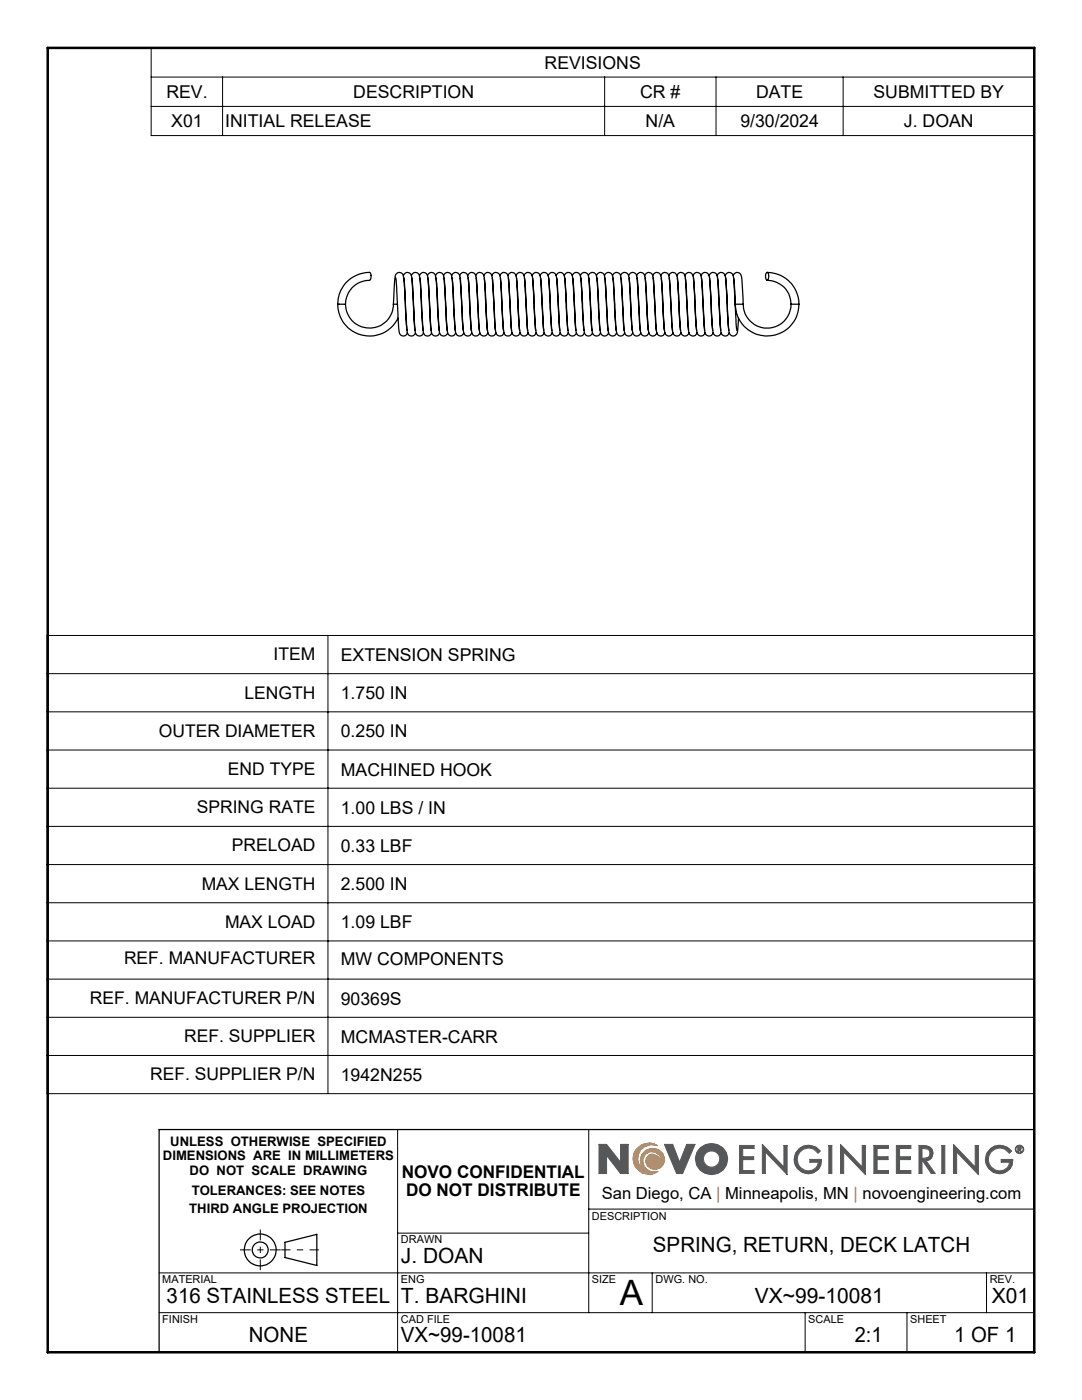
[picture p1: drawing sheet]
<svg xmlns="http://www.w3.org/2000/svg" width="216mm" height="279mm" viewBox="0 0 216 279" stroke-linecap="round" stroke-linejoin="round" font-family="sans-serif">
<g fill="none" stroke="#000" stroke-width=".25">
<path d="M79 55.5l.6 10.5a.85 .85 0 0 0 .7 1 .85 .85 0 0 0 1-.6M80.5 55a.85 .85 0 0 1 1-.6 .85 .85 0 0 1 .7 1l.6 10.5M80.6 55.5l.5 8.3a4.8 4.8 0 0 0 .5 3.1 .81 .81 0 0 0 1.3-.5M82.1 55a.85 .85 0 0 1 1-.6 .85 .85 0 0 1 .6 1l.7 10.5M82.2 55.5l.6 10.5a.85 .85 0 0 0 .7 1 .85 .85 0 0 0 1-.6M83.7 55a.85 .85 0 0 1 1-.6 .85 .85 0 0 1 .7 1l.6 10.5M83.8 55.5l.5 8.3a4.8 4.8 0 0 0 .5 3.1 .81 .81 0 0 0 1.3-.5M85.3 55a.85 .85 0 0 1 1-.6 .85 .85 0 0 1 .7 1l.6 10.5M85.4 55.5l.6 10.5a.85 .85 0 0 0 .7 1 .85 .85 0 0 0 1-.6M86.9 55a.85 .85 0 0 1 1-.6 .85 .85 0 0 1 .7 1l.6 10.5M87 55.5l.5 8.3a4.8 4.8 0 0 0 .6 3.1 .81 .81 0 0 0 1.2-.5M88.5 55a.85 .85 0 0 1 1-.6 .85 .85 0 0 1 .7 1l.6 10.5"/>
<path d="M88.6 55.5l.7 10.5a.85 .85 0 0 0 .6 1 .85 .85 0 0 0 1-.6M90.1 55a.85 .85 0 0 1 1-.6 .85 .85 0 0 1 .7 1l.6 10.5M90.2 55.5l.5 8.3a4.8 4.8 0 0 0 .6 3.1 .81 .81 0 0 0 1.2-.5M91.7 55a.85 .85 0 0 1 1-.6 .85 .85 0 0 1 .7 1l.7 10.5M91.8 55.5l.7 10.5a.85 .85 0 0 0 .6 1 .85 .85 0 0 0 1-.6M93.3 55a.85 .85 0 0 1 1.1-.6 .85 .85 0 0 1 .6 1l.6 10.5M93.5 55.5l.4 8.3a4.8 4.8 0 0 0 .6 3.1 .81 .81 0 0 0 1.2-.5M94.9 55a.86 .86 0 0 1 1.1-.6 .86 .86 0 0 1 .6 1l.7 10.5M95 55.5l.7 10.5a.85 .85 0 0 0 .6 1 .85 .85 0 0 0 1-.6M96.6 55a.85 .85 0 0 1 1-.6 .85 .85 0 0 1 .6 1l.6 10.5M96.7 55.5l.4 8.3a4.8 4.8 0 0 0 .6 3.1 .81 .81 0 0 0 1.3-.5M98.1 55a.86 .86 0 0 1 1.1-.6 .86 .86 0 0 1 .6 1l.7 10.5"/>
<path d="M98.2 55.5l.7 10.5a.85 .85 0 0 0 .6 1 .85 .85 0 0 0 1-.6M99.8 55a.85 .85 0 0 1 1-.6 .85 .85 0 0 1 .6 1l.7 10.5M99.9 55.5l.4 8.3a4.8 4.8 0 0 0 .6 3.1 .81 .81 0 0 0 1.3-.5M101.4 55a.86 .86 0 0 1 1-.6 .86 .86 0 0 1 .6 1l.7 10.5M101.5 55.5l.6 10.5a.85 .85 0 0 0 .6 1 .85 .85 0 0 0 1.1-.6M103 55a.85 .85 0 0 1 1-.6 .85 .85 0 0 1 .6 1l.7 10.5M103.1 55.5l.4 8.3a4.8 4.8 0 0 0 .6 3.1 .81 .81 0 0 0 1.3-.5M104.6 55a.86 .86 0 0 1 1-.6 .86 .86 0 0 1 .7 1l.6 10.5M104.7 55.5l.6 10.5a.85 .85 0 0 0 .7 1 .85 .85 0 0 0 1-.6M106.2 55a.85 .85 0 0 1 1-.6 .85 .85 0 0 1 .6 1l.7 10.5M106.3 55.5l.5 8.3a4.8 4.8 0 0 0 .5 3.1 .81 .81 0 0 0 1.3-.5M107.8 55a.86 .86 0 0 1 1-.6 .86 .86 0 0 1 .7 1l.6 10.5"/>
<path d="M107.9 55.5l.6 10.5a.85 .85 0 0 0 .7 1 .85 .85 0 0 0 1-.6M109.4 55a.85 .85 0 0 1 1-.6 .85 .85 0 0 1 .7 1l.6 10.5M109.5 55.5l.5 8.3a4.8 4.8 0 0 0 .5 3.1 .81 .81 0 0 0 1.3-.5M111 55a.86 .86 0 0 1 1-.6 .86 .86 0 0 1 .7 1l.6 10.5M111.1 55.5l.6 10.5a.85 .85 0 0 0 .7 1 .85 .85 0 0 0 1-.6M112.6 55a.85 .85 0 0 1 1-.6 .85 .85 0 0 1 .7 1l.6 10.5M112.7 55.5l.5 8.3a4.8 4.8 0 0 0 .5 3.1 .81 .81 0 0 0 1.3-.5M114.2 55a.86 .86 0 0 1 1-.6 .86 .86 0 0 1 .7 1l.6 10.5M114.3 55.5l.6 10.5a.85 .85 0 0 0 .7 1 .85 .85 0 0 0 1-.6M115.8 55a.85 .85 0 0 1 1-.6 .85 .85 0 0 1 .7 1l.6 10.5M115.9 55.5l.5 8.3a4.8 4.8 0 0 0 .5 3.1 .81 .81 0 0 0 1.3-.5M117.4 55a.86 .86 0 0 1 1-.6 .86 .86 0 0 1 .7 1l.6 10.5"/>
<path d="M117.5 55.5l.6 10.5a.87 .87 0 0 0 .7 1 .87 .87 0 0 0 1-.6M119 55a.85 .85 0 0 1 1-.6 .85 .85 0 0 1 .7 1l.6 10.5M119.1 55.5l.5 8.3a5.7 5.7 0 0 0 .5 3 .81 .81 0 0 0 1.3-.4M120.6 55a.86 .86 0 0 1 1-.6 .86 .86 0 0 1 .7 1l.6 10.5M120.7 55.5l.7 10.5a.87 .87 0 0 0 .6 1 .87 .87 0 0 0 1-.6M122.2 55a.85 .85 0 0 1 1-.6 .85 .85 0 0 1 .7 1l.6 10.5M122.3 55.5l.5 8.3a5.7 5.7 0 0 0 .5 3 .81 .81 0 0 0 1.3-.4M123.8 55a.86 .86 0 0 1 1-.6 .86 .86 0 0 1 .7 1l.7 10.5M123.9 55.5l.7 10.5a.87 .87 0 0 0 .6 1 .87 .87 0 0 0 1.1-.6M125.4 55a.85 .85 0 0 1 1.1-.6 .85 .85 0 0 1 .6 1l.6 10.5M125.6 55.5l.4 8.3a5.7 5.7 0 0 0 .5 3 .81 .81 0 0 0 1.3-.4M127 55a.86 .86 0 0 1 1.1-.6 .86 .86 0 0 1 .6 1l.7 10.5"/>
<path d="M127.1 55.5l.7 10.5a.87 .87 0 0 0 .7 1 .87 .87 0 0 0 1-.6M128.7 55a.85 .85 0 0 1 1-.6 .85 .85 0 0 1 .6 1l.7 10.5M128.8 55.5l.4 8.3a5.7 5.7 0 0 0 .5 3 .81 .81 0 0 0 1.4-.4M130.2 55a.86 .86 0 0 1 1.1-.6 .86 .86 0 0 1 .6 1l.7 10.5M130.4 55.5l.6 10.5a.87 .87 0 0 0 .7 1 .87 .87 0 0 0 1-.6M131.9 55a.85 .85 0 0 1 1-.6 .85 .85 0 0 1 .6 1l.7 10.5M132 55.5l.4 8.3a5.7 5.7 0 0 0 .5 3 .81 .81 0 0 0 1.4-.4M133.5 55a.86 .86 0 0 1 1-.6 .86 .86 0 0 1 .6 1l.7 10.5M133.6 55.5l.6 10.5a.87 .87 0 0 0 .7 1 .87 .87 0 0 0 1-.6M135.1 55a.85 .85 0 0 1 1-.6 .85 .85 0 0 1 .6 1l.7 10.5M135.2 55.5l.4 8.3a5.7 5.7 0 0 0 .5 3 .81 .81 0 0 0 1.4-.4M136.7 55a.86 .86 0 0 1 1-.6 .86 .86 0 0 1 .7 1l.6 10.5"/>
<path d="M136.8 55.5l.6 10.5a.87 .87 0 0 0 .7 1 .87 .87 0 0 0 1-.6M138.3 55a.85 .85 0 0 1 1-.6 .85 .85 0 0 1 .6 1l.7 10.5M138.4 55.5l.5 8.3a5.7 5.7 0 0 0 .4 3 .81 .81 0 0 0 1.4-.4M139.9 55a.86 .86 0 0 1 1-.6 .86 .86 0 0 1 .7 1l.6 10.5M140 55.5l.6 10.5a.87 .87 0 0 0 .7 1 .87 .87 0 0 0 1-.6M141.5 55a.85 .85 0 0 1 1-.6 .85 .85 0 0 1 .7 1l.6 10.5M141.6 55.5l.5 8.3a5.7 5.7 0 0 0 .4 3 .81 .81 0 0 0 1.4-.4M143.1 55a.86 .86 0 0 1 1-.6 .86 .86 0 0 1 .7 1l.6 10.5M143.2 55.5l.6 10.5a.87 .87 0 0 0 .7 1 .87 .87 0 0 0 1-.6M144.7 55a.85 .85 0 0 1 1-.6 .85 .85 0 0 1 .7 1l.6 10.5M144.8 55.5l.5 8.3a5.7 5.7 0 0 0 .4 3 .87 .87 0 0 0 1 .1 .87 .87 0 0 0 .5-.9l.2-2.5M146.3 55a.86 .86 0 0 1 1-.6 .86 .86 0 0 1 .7 1l.3 5.3"/>
<path d="M146.4 55.5l.3 5.2M152.9 54.4h.1a1.06 1.06 0 0 1 .1 1.6 1.25 1.25 0 0 1-.2-1.6zM153.1 56a4.7 4.7 0 0 1 4.7 4.7M153.1 54.4a6.3 6.3 0 0 1 6.3 6.3M67.4 60.7a6.4 6.4 0 0 0 4.9 6.2 6.4 6.4 0 0 0 7.1-3.4M67.4 60.7a6.2 6.2 0 0 1 6.5-6.3 1.3 1.3 0 0 1-.2 1.6 4.8 4.8 0 0 0-4.8 4.7M67.4 60.7h1.5M68.9 60.7a4.8 4.8 0 0 0 4.8 4.8 4.8 4.8 0 0 0 4.8-4.8M78.5 60.7l.2-3.5a4.3 4.3 0 0 1 .5-2.7 .85 .85 0 0 1 1 0 .85 .85 0 0 1 .3 .9l.7 10.5M78.5 60.7h.8M146.7 60.7a6.4 6.4 0 0 0 6.4 6.3 6.4 6.4 0 0 0 6.3-6.3M146.7 60.7h1.6"/>
<path d="M148.3 60.7a4.8 4.8 0 0 0 4.8 4.8 4.8 4.8 0 0 0 4.7-4.8M157.8 60.7h1.6M206.4 225.4h-174.7v44.5M56.9 247.9l6.3-1.6v6.3l-6.3-1.6z"/>
<circle cx="51.9" cy="249.5" r="1.59"/>
<circle cx="51.9" cy="249.5" r="3.2"/>
</g>
<path d="M126.8 229.6a3.1 3.1 0 0 1 4.5-.9 2.82 2.82 0 0 0-3.9 1.7 2.82 2.82 0 0 0 2.3 3.6 2.45 2.45 0 0 1-1.1-4.2 2.45 2.45 0 0 1 4 1.5 1.94 1.94 0 0 1-1.6 2.1 1.94 1.94 0 0 1-2.2-1.5l.1-.7 .6-.7a1.73 1.73 0 0 1 2.4 1.5 1.86 1.86 0 0 0-2.2-2.1 1.86 1.86 0 0 0-1.2 2.8 2.41 2.41 0 0 0 2.8 1.1 3.2 3.2 0 0 1-4-.2 3.2 3.2 0 0 1-.5-4z" fill="none" stroke="#f78d2a" stroke-width=".2"/>
<g fill="none" stroke="#555759" stroke-width=".2">
<path d="M119.5 228.4h1.5l2.8 3.6v-3.6h1.5v5.8h-1.5l-2.7-3.6-.1 3.6h-1.5zM123.8 232h.1M132.6 228.4h1.6l1.4 3.6 1.4-3.6h1.7l-2.5 5.8h-1.2zM139.7 229.1a3.2 3.2 0 0 1 4.9 .4 3.2 3.2 0 0 1-1.3 4.7 3.2 3.2 0 0 1-4-1.1 3.2 3.2 0 0 1 .4-4zM147.6 228.6h2.9v.6h-2.3v1.7h2.2v.5h-2.2v2.2h2.3v.6h-2.9zM152.1 228.4l4.3 4.5v-4.3h.7v5.8l-4.4-4.5v4.3h-.6zM159.5 229.2a2.89 2.89 0 0 1 4.2 .5l-.5 .5a2.26 2.26 0 0 0-3.2-.7 2.26 2.26 0 0 0-.5 3.2 2.26 2.26 0 0 0 3.3 .4l.3-.5 .2-.6h-1.7v-.6h2.3a2.75 2.75 0 0 1-2.7 2.9 2.75 2.75 0 0 1-2.8-2.9l.3-1.2zM165.4 228.6h.6v5.6h-.6zM167.7 228.4l4.3 4.5v-4.3h.7v5.8l-4.4-4.5v4.3h-.6zM174.4 228.6h2.9v.6h-2.3v1.7h2.2v.5h-2.2v2.2h2.3v.6h-2.9zM178.9 228.6h2.9v.6h-2.3v1.7h2.2v.5h-2.2v2.2h2.3v.6h-2.9zM183.4 228.6a2.74 2.74 0 0 1 2.6 .8l.2 .8-.3 .9-.4 .4-.7 .2 1.8 2.5h-.8l-1.7-2.5h-.1v2.5h-.6z"/>
<path d="M184 229.2l1.1 .1a1.02 1.02 0 0 1 0 1.7l-1.1 .2zM187.9 228.6h.6v5.6h-.6zM190.3 228.4l4.3 4.5v-4.3h.6v5.8l-4.3-4.5v4.3h-.6zM197.7 229.2a2.89 2.89 0 0 1 4.2 .5l-.5 .5a2.27 2.27 0 0 0-3.2-.7 2.27 2.27 0 0 0-.5 3.2 2.27 2.27 0 0 0 3.2 .4l.4-.5 .1-.6h-1.6v-.6h2.3a2.75 2.75 0 0 1-2.7 2.9 2.75 2.75 0 0 1-2.8-2.9l.3-1.2zM203.1 228.9l.6 .1a.26 .26 0 0 1 .1 .2 .26 .26 0 0 1-.2 .2l.2 .4h-.2l-.2-.4h-.1v.4h-.2zM203.3 229h.1a.15 .15 0 0 1 .2 .2 .15 .15 0 0 1-.2 .1h-.1z"/>
<circle cx="142" cy="231.3" r="1.64"/>
<circle cx="203.4" cy="229.4" r=".85"/>
<circle cx="203.4" cy="229.4" r=".71"/>
</g>
<path d="M63.6 249.4h-7.5" fill="none" stroke="#000" stroke-width=".2" stroke-dasharray="15.2 1.3 1.3 1.3" stroke-dashoffset="13.4" stroke-linecap="butt"/>
<path d="M47.9 249.4h8.1M51.9 245.4v8.1" fill="none" stroke="#000" stroke-width=".2" stroke-dasharray="15.2 1.3 1.3 1.3" stroke-dashoffset="13.1" stroke-linecap="butt"/>
<path d="M79.3 225.4v44.5M117.5 225.4v36.6M31.7 254h174.7M79.3 246.1h38.2M117.5 241.3h88.9M130.1 254v8M196.8 254v8M31.7 262h174.7M160.7 262v7.9M181 262v7.9" fill="none" stroke="#000" stroke-width=".2"/>
<path d="M9.5 9.6h196.9v260.3h-196.9z" fill="none" stroke="#000" stroke-width=".5"/>
<path d="M127.1 229.1a3.2 3.2 0 0 1 4.2-.4 2.82 2.82 0 0 0-3.9 1.7 2.82 2.82 0 0 0 2.3 3.6 2.44 2.44 0 0 1-1.9-2.8 2.44 2.44 0 0 1 2.6-2 2.44 2.44 0 0 1 2.2 2.5 1.86 1.86 0 0 1-2.1 1.7 1.86 1.86 0 0 1-1.6-2.1 1.52 1.52 0 0 1 1.8-.9 1.52 1.52 0 0 1 1.1 1.6h.1a1.88 1.88 0 0 0-2.4-2.1 1.88 1.88 0 0 0-.8 3.1l.5 .4 .6 .4 .6 .1 .9-.1a3.2 3.2 0 0 1-4.2-.4 3.2 3.2 0 0 1 0-4.3z" fill-rule="evenodd" fill="#f78d2a"/>
<path d="M119.5 228.4v5.8h1.5v-3.6l2.8 3.6h1.5v-5.8h-1.5v3.6l-2.8-3.6zM132.6 228.4l2.4 5.8h1.2l2.5-5.8h-1.7l-1.4 3.6-1.4-3.6zM139.7 229.1a3.1 3.1 0 0 0 .1 4.4 3.1 3.1 0 0 0 4.4 0 3.1 3.1 0 0 0 0-4.4 3.4 3.4 0 0 0-4.5 0zM140.3 231.3a1.65 1.65 0 0 1 3.3 0 1.65 1.65 0 0 1-3.3 0zM147.6 228.6v5.6h2.9v-.6h-2.3v-2.2h2.2v-.5h-2.2v-1.7h2.3v-.6zM152.1 228.4v5.8h.6v-4.3l4.4 4.5v-5.8h-.7v4.3zM159.2 229.4a2.81 2.81 0 0 0 .4 4.3 2.81 2.81 0 0 0 4.2-1.1l.1-1.2h-2.3v.6h1.7a2.1 2.1 0 0 1-2.2 1.7 2.1 2.1 0 0 1-2-2 2.25 2.25 0 0 1 1.4-2.5 2.25 2.25 0 0 1 2.7 1l.5-.5a2.89 2.89 0 0 0-4.5-.3zM165.4 228.6v5.6h.6v-5.6zM167.7 228.4v5.8h.6v-4.3l4.4 4.5v-5.8h-.7v4.3zM174.4 228.6v5.6h2.9v-.6h-2.3v-2.2h2.2v-.5h-2.2v-1.7h2.3v-.6zM178.9 228.6v5.6h2.9v-.6h-2.3v-2.2h2.2v-.5h-2.2v-1.7h2.3v-.6zM183.4 228.6v5.6h.6v-2.5h.1l1.7 2.5h.8l-1.8-2.5a1.56 1.56 0 0 0 1.4-1.8 1.56 1.56 0 0 0-1.9-1.3zM184 229.2a1.16 1.16 0 0 1 1.6 .8v.1a1.05 1.05 0 0 1-1.4 1.1h-.2zM187.9 228.6v5.6h.6v-5.6zM190.3 228.4v5.8h.6v-4.3l4.3 4.5v-5.8h-.6v4.3zM197.4 229.4a2.8 2.8 0 0 0 .6 4.5 2.8 2.8 0 0 0 4.1-1.8v-.7h-2.3v.6h1.6a2.14 2.14 0 0 1-2.5 1.6 2.14 2.14 0 0 1-1.7-2.5 2.25 2.25 0 0 1 1.8-2 2.25 2.25 0 0 1 2.4 1.1l.5-.5a2.89 2.89 0 0 0-4.5-.3zM203.1 228.9v.9h.2v-.4l.3 .4h.2l-.2-.4 .2-.1v-.3zM203.3 229l.3 .1v.1l-.3 .1zM202.6 229.4a.85 .85 0 0 0 1.7 0 .85 .85 0 0 0-1.7 0zM202.7 229.4a.71 .71 0 0 1 1.4 0 .71 .71 0 0 1-1.4 0z" fill-rule="evenodd" fill="#555759"/>
<g fill="none" stroke="#000" stroke-width=".2">
<path d="M30.2 9.6h176.2v17.5h-176.2zM30.2 15.4h176.2M44.4 15.4v11.7M120.6 15.4v11.7M142.9 15.4v11.7M168.2 15.4v11.7M30.2 21.2h176.2M9.4 126.8h197v91.5h-197zM9.4 134.4h197M65.4 126.8v91.5M9.4 142.1h197M9.4 149.7h197"/>
<path d="M9.4 157.3h197M9.4 164.9h197M9.4 172.5h197M9.4 180.2h197M9.4 187.8h197M9.4 195.4h197M9.4 203h197M9.4 210.6h197"/>
</g>
<text font-size="7" x="123.6" y="260.5">A</text>
<g font-size="4.2">
<text x="130.3" y="249.9">SPRING, RETURN, DECK LATCH</text>
<text x="80" y="252">J. DOAN</text>
<text x="33.2" y="260">316 STAINLESS STEEL</text>
<text x="80" y="260">T. BARGHINI</text>
<text x="150.6" y="260">VX~99-10081</text>
<text x="197.9" y="260">X01</text>
<text x="49.7" y="267.9">NONE</text>
<text x="80" y="267.9">VX~99-10081</text>
<text x="170.6" y="267.9">2:1</text>
<text x="190.4" y="267.9">1 OF 1</text>
</g>
<g font-size="3.5">
<text x="108.7" y="13.8">REVISIONS</text>
<text x="33.2" y="19.6">REV.</text>
<text x="70.5" y="19.6">DESCRIPTION</text>
<text x="127.7" y="19.6">CR #</text>
<text x="150.9" y="19.6">DATE</text>
<text x="174.3" y="19.6">SUBMITTED BY</text>
<text x="34.2" y="25.4">X01</text>
<text x="45" y="25.4">INITIAL RELEASE</text>
<text x="128.8" y="25.4">N/A</text>
<text x="147.7" y="25.4">9/30/2024</text>
<text x="180.4" y="25.4">J. DOAN</text>
<text x="54.6" y="131.8">ITEM</text>
<text x="68" y="131.9">EXTENSION SPRING</text>
<text x="48.8" y="139.4">LENGTH</text>
<text x="68" y="139.5">1.750 IN</text>
<text x="31.7" y="147">OUTER DIAMETER</text>
<text x="68" y="147.2">0.250 IN</text>
<text x="45.5" y="154.7">END TYPE</text>
<text x="68" y="154.8">MACHINED HOOK</text>
<text x="39.3" y="162.3">SPRING RATE</text>
<text x="68" y="162.4">1.00 LBS / IN</text>
<text x="46.3" y="169.9">PRELOAD</text>
<text x="68" y="170">0.33 LBF</text>
<text x="40.2" y="177.5">MAX LENGTH</text>
<text x="68" y="177.6">2.500 IN</text>
<text x="44.9" y="185.1">MAX LOAD</text>
<text x="68" y="185.3">1.09 LBF</text>
<text x="24.7" y="192.4">REF. MANUFACTURER</text>
<text x="68" y="192.5">MW COMPONENTS</text>
<text x="18" y="200.4">REF. MANUFACTURER P/N</text>
<text x="68" y="200.5">90369S</text>
<text x="36.8" y="208">REF. SUPPLIER</text>
<text x="68" y="208.1">MCMASTER-CARR</text>
<text x="30" y="215.6">REF. SUPPLIER P/N</text>
<text x="68" y="215.7">1942N255</text>
<text x="80.2" y="235.2">NOVO CONFIDENTIAL</text>
<text x="81" y="238.7">DO NOT DISTRIBUTE</text>
</g>
<text font-size="3.3" x="120.1" y="239.4">San Diego, CA | Minneapolis, MN | novoengineering.com</text>
<g font-size="2.6">
<text x="32.5" y="231.5">DIMENSIONS ARE IN MILLIMETERS</text>
<text x="34" y="228.6">UNLESS OTHERWISE SPECIFIED</text>
<text x="37.8" y="234.4">DO NOT SCALE DRAWING</text>
<text x="38.3" y="238.5">TOLERANCES: SEE NOTES</text>
<text x="37.8" y="242.1">THIRD ANGLE PROJECTION</text>
</g>
<g font-size="2.2">
<text x="118.1" y="243.4">DESCRIPTION</text>
<text x="80" y="248.2">DRAWN</text>
<text x="32.4" y="256.1">MATERIAL</text>
<text x="80" y="256.1">ENG</text>
<text x="118.1" y="256.1">SIZE</text>
<text x="130.8" y="256.1">DWG. NO.</text>
<text x="197.5" y="256.1">REV.</text>
<text x="32.4" y="264">FINISH</text>
<text x="80" y="264">CAD FILE</text>
<text x="161.3" y="264">SCALE</text>
<text x="181.6" y="264">SHEET</text>
</g>
</svg>
